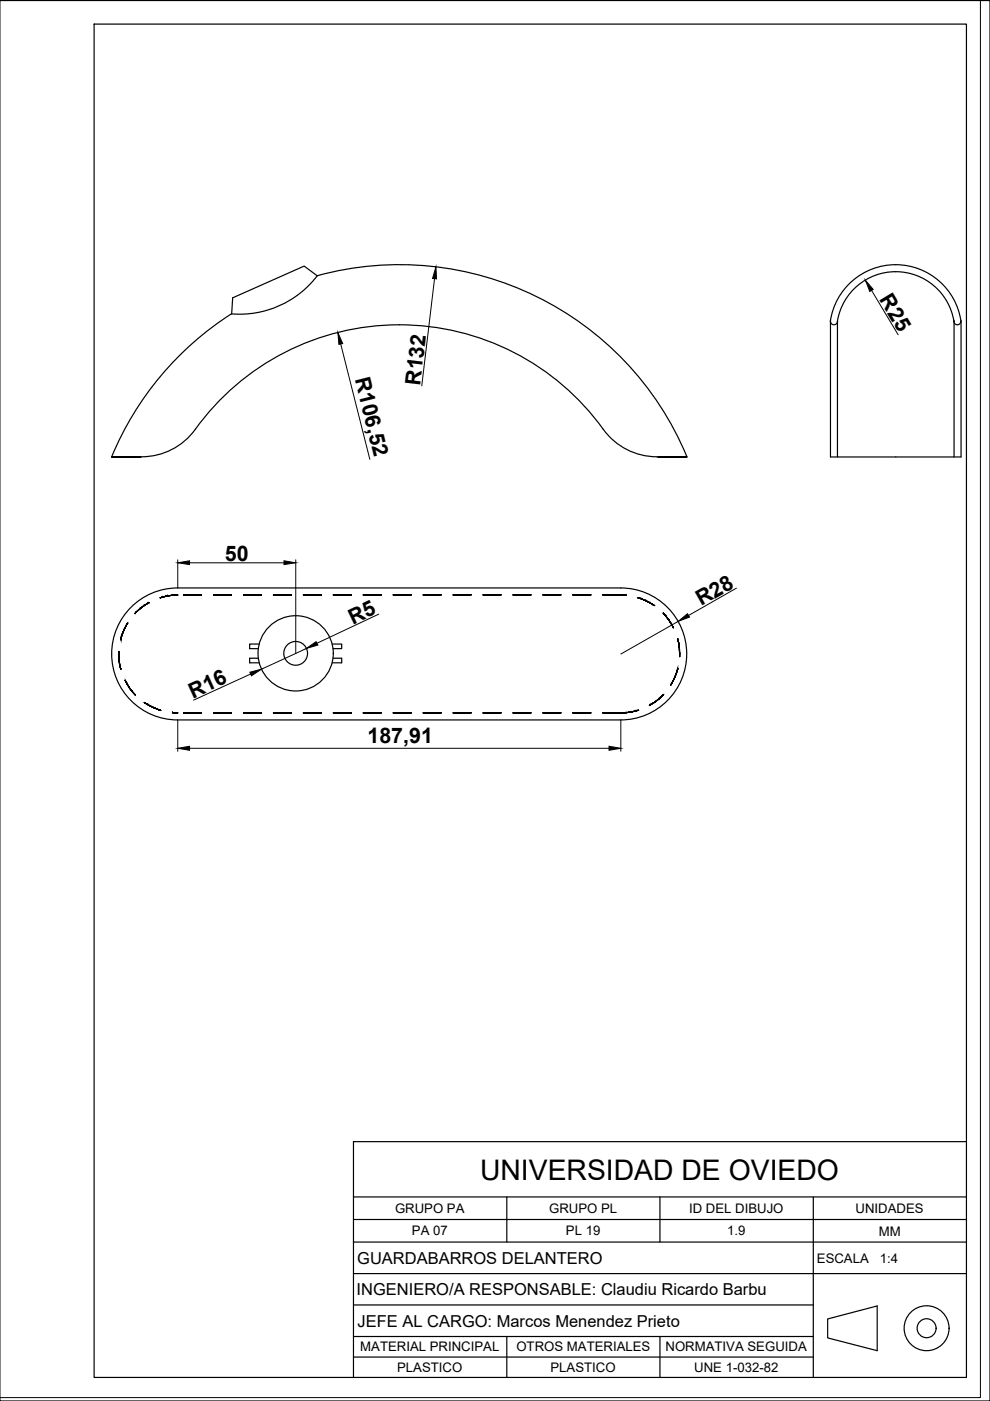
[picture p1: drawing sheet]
<svg xmlns="http://www.w3.org/2000/svg" width="210mm" height="297mm" viewBox="0 0 210 297" stroke-linecap="round" stroke-linejoin="round" font-family="sans-serif">
<!-- layer: 01_Contornos -->
<g fill="none" stroke="#000" stroke-width=".25">
<path d="M0 .1h209.9v296.9h-209.9zM20 5.1h184.9v286.9h-184.9zM67.3 58.5a20.6 20.6 0 0 1-18.2 8 66 66 0 0 0-25.4 30.4M67.3 58.5a66 66 0 0 1 78.4 38.4M67.3 58.5l-2.8-2.1-15.2 6.7-.2 3.4M176.1 68.1a14 14 0 0 1 13.8-12 14 14 0 0 1 13.8 12M176.1 68.1h.1M176.1 68.1v28.8h27.7v-28.8M177.6 68.1v28.8M202.2 68.1a.74 .74 0 0 0 .8 .8 .74 .74 0 0 0 .7-.8M202.2 68.1a12.5 12.5 0 0 0-12.5-10.5 12.5 12.5 0 0 0-12.2 10.8 .74 .74 0 0 1-.8 .4 .74 .74 0 0 1-.6-.7M202.3 68.1h.1"/>
<path d="M202.3 68.1v28.8M203.8 68.1h.1M29.8 96.9h-6.1h6.4M41.4 91a53.3 53.3 0 0 1 86.5 0M41.4 91a14 14 0 0 1-11.4 5.8M127.9 91a14 14 0 0 0 11.4 5.8M139.3 96.9h6.3h-6.1M27.3 129.3a14 14 0 0 1 10.4-4.6h93.9a14 14 0 0 1 14 13.9 14 14 0 0 1-14 14h-93.9a14 14 0 0 1-12.8-8.3 14 14 0 0 1 2.4-15zM54.8 139.6h-1.9v.9h2.1M55 136.6h-2.1v.9h1.9M70.5 136.6h1.9v.9h-1.8M70.6 139.6h1.8v.9h-1.9"/>
<path d="M74.9 253.8h130M74.9 258.6h130M107.5 253.8v9.5M139.9 253.8v9.5M172.4 253.8v38.2M204.9 242h-130v50M74.9 263.3h130M74.9 270h130M74.9 276.7h97.5M175.5 279.6l10.5-2.7v9.5l-10.5-2.7zM74.9 283.4h97.5M74.9 287.7h97.5"/>
<path d="M107.5 283.4v8.6M139.9 283.4v8.6"/>
<circle cx="62.7" cy="138.5" r="8"/>
<circle cx="62.7" cy="138.5" r="2.52"/>
<circle cx="196.5" cy="281.6" r="4.8"/>
<circle cx="196.5" cy="281.6" r="2.01"/>
</g>
<!-- layer: 02_Ocultas -->
<g fill="#000" stroke="#000" stroke-width=".21">
<path d="M25.2 138.7v1.1zM25.2 138.7v1.1zM25.2 138.7v1.1zM25.2 138.7v1.1z"/>
<path d="M25.2 138.1v.6zM25.2 138.1v.6zM25.2 138.1v.6zM25.2 138.1v.6z"/>
<path d="M25.2 139.8l.2 1zM25.2 139.8l.2 1zM25.2 139.8l.2 1zM25.2 139.8l.2 1z"/>
<path d="M25.6 135.5v.1zM25.6 135.5v.1zM25.6 135.5v.1zM25.6 135.5v.1z"/>
<path d="M26 134.4l-.4 1.1zM25.9 134.4l-.3 1.1zM25.9 134.4l-.3 1.1zM25.9 134.4l-.3 1.1z"/>
<path d="M26.4 133.4l-.4 1zM26.3 133.4l-.3 1zM26.3 133.4l-.3 1zM26.3 133.4l-.4 1z"/>
<path d="M26.9 132.4l-.5 1zM26.9 132.4l-.5 1zM26.9 132.4l-.5 1zM26.9 132.4l-.6 1z"/>
<path d="M27.1 132.1l-.2 .3zM27.1 132.1l-.2 .3zM27.1 132.1l-.2 .3zM27.1 132.1l-.2 .3z"/>
<path d="M28.8 129.8l-.2 .3zM28.8 129.8l-.2 .3zM28.8 129.8l-.2 .3zM28.8 129.8l-.2 .3z"/>
<path d="M28.8 129.8l.8-.7zM28.8 129.8l.8-.7zM28.8 129.8l.8-.7zM28.8 129.8l.8-.7z"/>
<path d="M29.6 129.1l.9-.7zM29.6 129.1l.9-.7zM29.6 129.1l.9-.7zM29.6 129.1l.9-.7z"/>
<path d="M30.5 128.4l.9-.5zM30.5 128.4l.9-.6zM30.5 128.4l.9-.6zM30.5 128.4l.9-.6z"/>
<path d="M31.4 127.9l.2-.1zM31.4 127.9l.2-.1zM31.4 127.9l.2-.2zM31.4 127.8l.2-.1z"/>
<path d="M34 126.8l.5-.2zM34 126.8l.5-.2zM34 126.8l.5-.2zM33.9 126.7l.6-.1z"/>
<path d="M34.5 126.6l1-.2zM34.5 126.6l1-.3zM34.5 126.6l1-.3zM34.5 126.6l1-.3z"/>
<path d="M35.5 126.4l1.1-.2zM35.5 126.4l1.1-.2zM35.5 126.4l1.1-.2zM35.5 126.3l1.1-.1z"/>
<path d="M36.6 126.2h1.1zM36.6 126.2l1.1-.1zM36.6 126.2l1.1-.1zM36.6 126.2l1.1-.1z"/>
<path d="M38.9 126.1h3.8zM38.9 126.1h3.8zM38.9 126.1h3.8zM38.9 126.1h3.8z"/>
<path d="M45.3 126.1h3.8zM45.3 126.1h3.8zM45.3 126.1h3.8zM45.3 126.1h3.8z"/>
<path d="M51.6 126.1h3.8zM51.6 126.1h3.8zM51.6 126.1h3.8zM51.6 126.1h3.8z"/>
<path d="M58 126.1h3.8zM58 126.1h3.8zM58 126.1h3.8zM58 126.1h3.8z"/>
<path d="M64.3 126.1h3.8zM64.3 126.1h3.8zM64.3 126.1h3.8zM64.3 126.1h3.8z"/>
<path d="M70.7 126.1h3.8zM70.7 126.1h3.8zM70.7 126.1h3.8zM70.7 126.1h3.8z"/>
<path d="M77 126.1h3.8zM77 126.1h3.8zM77 126.1h3.8zM77 126.1h3.8z"/>
<path d="M83.4 126.1h3.8zM83.4 126.1h3.8zM83.4 126.1h3.8zM83.4 126.1h3.8z"/>
<path d="M89.7 126.1h3.8zM89.7 126.1h3.8zM89.7 126.1h3.8zM89.7 126.1h3.8z"/>
<path d="M96.1 126.1h3.8zM96.1 126.1h3.8zM96.1 126.1h3.8zM96.1 126.1h3.8z"/>
<path d="M102.4 126.1h3.8zM102.4 126.1h3.8zM102.4 126.1h3.8zM102.4 126.1h3.8z"/>
<path d="M108.8 126.1h3.8zM108.8 126.1h3.8zM108.8 126.1h3.8zM108.8 126.1h3.8z"/>
<path d="M115.1 126.1h3.8zM115.1 126.1h3.8zM115.1 126.1h3.8zM115.1 126.1h3.8z"/>
<path d="M121.5 126.1h3.8zM121.5 126.1h3.8zM121.5 126.1h3.8zM121.5 126.1h3.8z"/>
<path d="M127.8 126.1h3.8zM127.8 126.1h3.8zM127.8 126.1h3.8zM127.8 126.1h3.8z"/>
<path d="M131.6 126.2h1.1zM131.6 126.2h1.1zM131.6 126.2h1.1zM131.6 126.1l1.1 .1z"/>
<path d="M135.2 126.7l.7 .2zM135.2 126.7l.7 .2zM135.2 126.7l.7 .2zM135.2 126.7l.7 .2z"/>
<path d="M135.9 126.9l1 .5zM135.9 126.9l1 .5zM135.9 126.9l1 .4zM135.9 126.9l1 .4z"/>
<path d="M136.9 127.4l1 .5zM136.9 127.4l1 .5zM136.9 127.4l1 .4zM136.9 127.3l1 .5z"/>
<path d="M137.9 127.9l.8 .5zM137.9 127.9l.8 .4zM137.9 127.9l.8 .4zM137.9 127.8l.8 .5z"/>
<path d="M140.6 130l.6 .6zM140.6 130l.6 .6zM140.6 130l.6 .6zM140.6 130l.6 .6z"/>
<path d="M141.2 130.6l.7 .9zM141.2 130.6l.7 .9zM141.2 130.6l.7 .9zM141.2 130.6l.7 .9z"/>
<path d="M141.8 131.5l.6 .9zM141.8 131.5l.6 .9zM141.8 131.5l.6 .9zM141.9 131.5l.5 .9z"/>
<path d="M142.4 132.4l.4 .7zM142.4 132.4l.4 .7zM142.4 132.4l.4 .7zM142.4 132.4l.4 .7z"/>
<path d="M143.7 135.5l.2 1zM143.7 135.5l.2 1zM143.7 135.5l.2 1zM143.7 135.5l.2 1z"/>
<path d="M143.9 136.5l.2 1.1zM143.9 136.5l.2 1.1zM143.9 136.5l.2 1.1zM143.9 136.5l.2 1.1z"/>
<path d="M144.1 138.7v.5zM144.1 138.7v.5zM144.1 138.7v.5zM144.1 138.7v.5z"/>
<path d="M144 137.6l.1 1.1zM144 137.6l.1 1.1zM144 137.6l.1 1.1zM144.1 137.6v1.1z"/>
<path d="M25.4 140.8l.2 1.1zM25.3 140.8l.3 1.1zM25.3 140.8l.3 1.1zM25.3 140.8l.3 1.1z"/>
<path d="M26.6 144.2l.3 .7zM26.5 144.3l.4 .6zM26.5 144.3l.4 .6zM26.5 144.3l.4 .6z"/>
<path d="M26.9 144.9l.5 .9zM26.9 144.9l.5 .9zM26.9 144.9l.5 .9zM26.9 144.9l.5 .9z"/>
<path d="M27.4 145.8l.7 .9zM27.4 145.8l.7 .9zM27.4 145.8l.7 .9zM27.4 145.8l.7 .9z"/>
<path d="M28.1 146.7l.6 .6zM28.1 146.7l.6 .6zM28.1 146.7l.6 .6zM28.1 146.7l.6 .7z"/>
<path d="M30.7 149l.7 .4zM30.6 149l.8 .4zM30.6 149l.8 .5zM30.6 149l.8 .5z"/>
<path d="M31.4 149.4l1 .5zM31.4 149.5l1 .4zM31.4 149.5l1 .5zM31.4 149.5l1 .5z"/>
<path d="M32.4 149.9l1 .5zM32.4 150l1 .4zM32.4 150l1 .4zM32.4 150l1 .4z"/>
<path d="M33.4 150.4l.7 .2zM33.4 150.4l.7 .2zM33.4 150.4l.7 .2zM33.4 150.4l.7 .2z"/>
<path d="M36.6 151.1h1.1zM36.6 151.1h1.1zM36.6 151.1l1.1 .1zM36.6 151.1l1.1 .1z"/>
<path d="M38.9 151.2h3.8zM38.9 151.2l3.8-.1zM38.9 151.2l3.8-.1zM38.9 151.1h3.8z"/>
<path d="M45.3 151.2h3.8zM45.3 151.2l3.8-.1zM45.3 151.2l3.8-.1zM45.3 151.1h3.8z"/>
<path d="M51.6 151.2h3.8zM51.6 151.2l3.8-.1zM51.6 151.2l3.8-.1zM51.6 151.1h3.8z"/>
<path d="M58 151.2h3.8zM58 151.2l3.8-.1zM58 151.2l3.8-.1zM58 151.1h3.8z"/>
<path d="M64.3 151.2h3.8zM64.3 151.2l3.8-.1zM64.3 151.2l3.8-.1zM64.3 151.1h3.8z"/>
<path d="M70.7 151.2h3.8zM70.7 151.2l3.8-.1zM70.7 151.2l3.8-.1zM70.7 151.1h3.8z"/>
<path d="M77 151.2h3.8zM77 151.2l3.8-.1zM77 151.2l3.8-.1zM77 151.1h3.8z"/>
<path d="M83.4 151.2h3.8zM83.4 151.2l3.8-.1zM83.4 151.2l3.8-.1zM83.4 151.1h3.8z"/>
<path d="M89.7 151.2h3.8zM89.7 151.2l3.8-.1zM89.7 151.2l3.8-.1zM89.7 151.1h3.8z"/>
<path d="M96.1 151.2h3.8zM96.1 151.2l3.8-.1zM96.1 151.2l3.8-.1zM96.1 151.1h3.8z"/>
<path d="M102.4 151.2h3.8zM102.4 151.2l3.8-.1zM102.4 151.2l3.8-.1zM102.4 151.1h3.8z"/>
<path d="M108.8 151.2h3.8zM108.8 151.2l3.8-.1zM108.8 151.2l3.8-.1zM108.8 151.1h3.8z"/>
<path d="M115.1 151.2h3.8zM115.1 151.2l3.8-.1zM115.1 151.2l3.8-.1zM115.1 151.1h3.8z"/>
<path d="M121.5 151.2h3.8zM121.5 151.2l3.8-.1zM121.5 151.2l3.8-.1zM121.5 151.1h3.8z"/>
<path d="M127.8 151.2h3.8zM127.8 151.2l3.8-.1zM127.8 151.2l3.8-.1zM127.8 151.1h3.8z"/>
<path d="M131.6 151.1h1.1zM131.6 151.2l1.1-.1zM131.6 151.2l1.1-.1zM131.6 151.2l1.1-.1z"/>
<path d="M132.7 151.1l1.1-.2zM132.7 151.1l1.1-.2zM132.7 151.1l1.1-.2zM132.7 151.1l1.1-.1z"/>
<path d="M133.8 150.9l1-.2zM133.8 151l1-.3zM133.8 151l1-.3zM133.8 151l1-.3z"/>
<path d="M134.8 150.7l.6-.1zM134.8 150.7l.6-.1zM134.8 150.7l.6-.1zM134.8 150.7l.6-.1z"/>
<path d="M137.7 149.5l.2-.1zM137.7 149.5l.2-.1zM137.9 149.4l-.2 .2zM137.7 149.6l.2-.1z"/>
<path d="M137.9 149.4l.9-.5zM137.9 149.5l.9-.6zM137.9 149.5l.9-.6zM137.9 149.5l.9-.6z"/>
<path d="M138.8 148.9l.9-.7zM138.8 148.9l.9-.7zM138.8 148.9l.9-.7zM138.8 148.9l.9-.7z"/>
<path d="M139.7 148.2l.8-.7zM139.7 148.2l.8-.7zM139.7 148.2l.8-.7zM139.7 148.2l.8-.7z"/>
<path d="M140.7 147.2l-.3 .3zM140.7 147.2l-.2 .3zM140.7 147.2l-.2 .3zM140.5 147.5l.2-.2z"/>
<path d="M142.4 144.9l-.2 .3zM142.4 144.9l-.2 .3zM142.4 144.9l-.1 .3zM142.4 144.9l-.1 .3z"/>
<path d="M142.9 144l-.5 .9zM142.9 144l-.5 .9zM142.9 144l-.5 .9zM142.9 144l-.5 .9z"/>
<path d="M143.3 142.9l-.4 1.1zM143.3 142.9l-.4 1.1zM143.3 142.9l-.4 1.1zM143.4 142.9l-.5 1.1z"/>
<path d="M143.7 141.9l-.4 1zM143.7 141.9l-.3 1zM143.7 141.9l-.3 1zM143.7 141.9l-.3 1z"/>
<path d="M143.7 141.7v.2zM143.7 141.7v.2zM143.7 141.7v.2zM143.7 141.8v.1z"/>
</g>
<g fill="none" stroke="#000" stroke-width=".21">
<path d="M25.2 138.7v1.1zM25.2 138.1v.6zM25.2 138.7h.1M25.2 139.8l.2 1zM25.2 139.8h.1M25.6 135.5v.1zM25.6 135.5h.1M25.9 134.4l-.3 1.1zM26 134.4h.1M26.3 133.4l-.4 1zM26.4 133.4h.1M26.9 132.4l-.6 1z"/>
<path d="M26.9 132.4h.1M27.1 132.1l-.2 .3zM28.8 129.8l-.2 .3zM28.8 129.8l.8-.7zM28.8 129.8h.1M29.6 129.1l.9-.7zM29.6 129.1h.1M30.5 128.4l.9-.6zM30.5 128.4h.1M31.4 127.8h.2zM31.4 127.9h.1M33.9 126.7l.6-.1z"/>
<path d="M34.5 126.6l1-.3zM34.5 126.6h.1M35.5 126.3l1.1-.1zM35.5 126.4h.1M36.6 126.2l1.1-.1zM36.6 126.2h.1M37.7 126.2h.1M38.9 126.1h3.8zM45.3 126.1h3.8zM51.6 126.1h3.8zM58 126.1h3.8zM64.3 126.1h3.8z"/>
<path d="M70.7 126.1h3.8zM77 126.1h3.8zM83.4 126.1h3.8zM89.7 126.1h3.8zM96.1 126.1h3.8zM102.4 126.1h3.8zM108.8 126.1h3.8zM115.1 126.1h3.8zM121.5 126.1h3.8zM127.8 126.1h3.8zM131.6 126.1h.1M131.6 126.1l1.1 .1z"/>
<path d="M131.6 126.2h.1M132.7 126.2h.1M132.8 126.2h.1M135.2 126.7l.7 .2zM135.9 126.9l1 .5zM135.9 126.9h.1M136.9 127.3l1 .6zM136.9 127.4h.1M137.9 127.8l.8 .5zM137.9 127.9h.1M140.6 130l.6 .6zM141.2 130.6l.7 .9z"/>
<path d="M141.2 130.6h.1M141.8 131.5l.6 .9zM141.9 131.5h.1M142.4 132.4l.4 .7zM142.4 132.4h.1M143.7 135.5l.2 1zM143.9 136.5l.2 1.1zM143.9 136.5h.1M144 137.6l.1 1.1zM144.1 138.7v.5zM144.1 137.6h.1M144.1 138.7h.1"/>
<path d="M25.3 140.8l.3 1.1zM25.4 140.8h.1M26.5 144.3l.4 .6zM26.9 144.9l.5 .9zM26.9 144.9h.1M27.4 145.8l.7 .9zM27.4 145.8h.1M28.1 146.7l.6 .7zM28.1 146.7h.1M30.7 149l.7 .5zM31.4 149.5h.1M31.4 149.4l1 .6z"/>
<path d="M32.4 150h.1M32.4 149.9l1 .5zM33.4 150.4h.1M33.4 150.4l.7 .2zM36.5 151.1h.1M36.6 151.1l1.1 .1zM37.7 151.2h.1M38.9 151.1l3.8 .1zM45.3 151.1l3.8 .1zM51.6 151.1l3.8 .1zM58 151.1l3.8 .1zM64.3 151.1l3.8 .1z"/>
<path d="M70.7 151.1l3.8 .1zM77 151.1l3.8 .1zM83.4 151.1l3.8 .1zM89.7 151.1l3.8 .1zM96.1 151.1l3.8 .1zM102.4 151.1l3.8 .1zM108.8 151.1l3.8 .1zM115.1 151.1l3.8 .1zM121.5 151.1l3.8 .1zM127.8 151.1l3.8 .1zM131.6 151.1v.1M131.6 151.2h.1"/>
<path d="M131.6 151.1h1.1zM132.7 151.1h.1M132.7 151.1l1.1-.2zM133.8 151h.1M133.8 150.9l1-.2zM134.8 150.7h.1M134.8 150.7l.6-.1zM137.7 149.5l.2-.1zM137.9 149.5h.1M137.9 149.4l.9-.5zM138.8 148.9h.1M138.8 148.9l.9-.7z"/>
<path d="M139.7 148.2h.1M139.7 148.2l.8-.7zM140.5 147.5h.1M140.7 147.2l-.3 .3zM142.4 144.9l-.2 .3zM142.4 144.9h.1M142.9 144l-.5 .9zM142.9 144h.1M143.3 142.9l-.4 1.1zM143.4 142.9h.1M143.7 141.9l-.4 1zM143.7 141.9h.1"/>
<path d="M143.7 141.7v.2z"/>
</g>
<!-- layer: 04_Cotas -->
<g fill="none" stroke="#000" stroke-width=".21">
<path d="M207.9 .1v296.2h-207.9M92.1 59.1l-2.7 22.7M72.2 72.9l6.2 24.5M184.8 61.6l5.6 9.4M37.7 118.7v6M40.2 119.3h20M62.7 118.7v19.8M62.7 138.5l-7.3 3.4M65 137.5l-2.3 1M80.3 130.2l-13.1 6.2M143.8 131.7l-12.2 7M156.1 124.7l-10.1 5.8"/>
<path d="M37.7 152.6v6.7M40.2 158.7h88.9M53.1 142.9l-12.1 5.5M131.6 152.6v6.7"/>
</g>
<path d="M92.4 56.6l.2 2.5-.9-.1zM71.6 70.5l1.1 2.3-.8 .2zM183.5 59.4l1.6 2-.7 .4zM37.7 119.3l2.5-.4v.8zM60.2 118.9l2.5 .4-2.5 .4zM65 137.5l2-1.5 .4 .8zM143.8 131.7l2-1.6 .4 .7zM37.7 158.7l2.5-.5v.9zM53 142.5l2.4-.6-2.1 1.4zM129.1 158.2l2.5 .5-2.5 .4z" fill="#000" stroke="#000" stroke-width=".21"/>
<text font-size="6" x="101.8" y="250.1">UNIVERSIDAD DE OVIEDO</text>
<g font-size="4.5">
<text x="186.4" y="63.5" transform="rotate(59 186.4 63.5)">R25</text>
<text x="75.2" y="80.4" transform="rotate(76 75.2 80.4)">R106,52</text>
<text x="89.1" y="81.8" transform="rotate(-83 89.1 81.8)">R132</text>
<text x="47.7" y="118.9">50</text>
<text x="148.6" y="128.6" transform="rotate(-30 148.6 128.6)">R28</text>
<text x="74.8" y="132.4" transform="rotate(-25 74.8 132.4)">R5</text>
<text x="40.9" y="148.2" transform="rotate(-25 40.9 148.2)">R16</text>
<text x="77.9" y="157.6">187,91</text>
</g>
<g font-size="3.5">
<text x="75.7" y="268">GUARDABARROS DELANTERO</text>
<text x="75.6" y="274.5">INGENIERO/A RESPONSABLE: Claudiu Ricardo Barbu</text>
<text x="75.8" y="281.2">JEFE AL CARGO: Marcos Menendez Prieto</text>
</g>
<g font-size="2.8">
<text x="83.7" y="257.2">GRUPO PA</text>
<text x="116.4" y="257.2">GRUPO PL</text>
<text x="146.1" y="257.2">ID DEL DIBUJO</text>
<text x="181.4" y="257.2">UNIDADES</text>
<text x="87.3" y="261.9">PA 07</text>
<text x="120" y="261.9">PL 19</text>
<text x="154.1" y="261.9">1.9</text>
<text x="186.4" y="262">MM</text>
<text x="173.2" y="267.7">ESCALA</text>
<text x="186.6" y="267.7">1:4</text>
<text x="76.4" y="286.5">MATERIAL PRINCIPAL</text>
<text x="109.5" y="286.5">OTROS MATERIALES</text>
<text x="141.1" y="286.5">NORMATIVA SEGUIDA</text>
<text x="84.2" y="290.9">PLASTICO</text>
<text x="116.7" y="290.9">PLASTICO</text>
<text x="147.2" y="290.9">UNE 1-032-82</text>
</g>
</svg>
